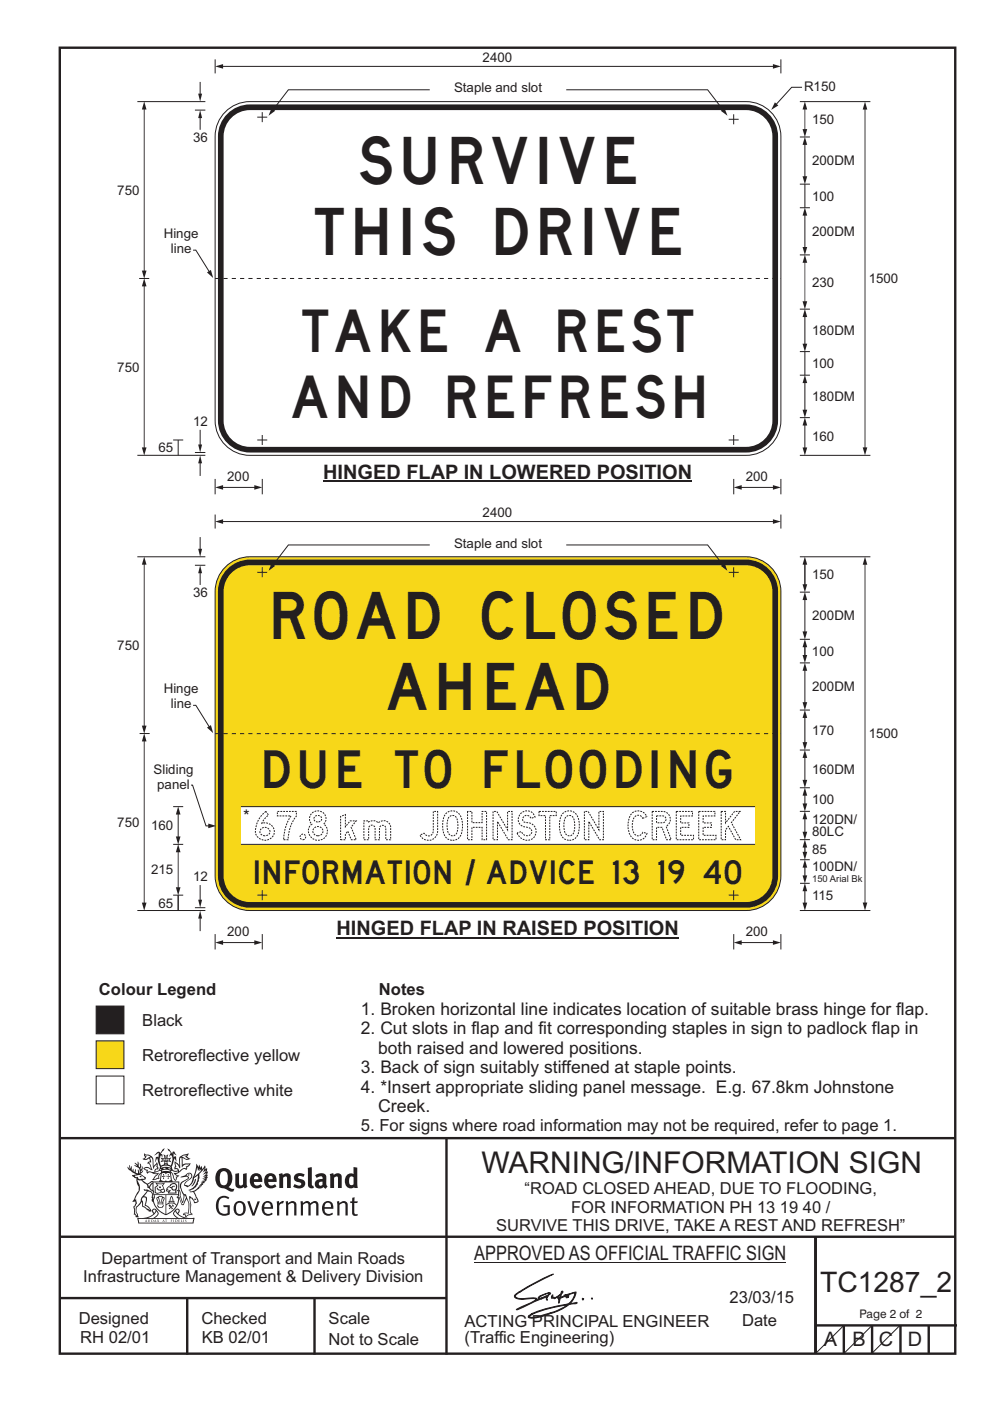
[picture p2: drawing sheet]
<svg xmlns="http://www.w3.org/2000/svg" width="210mm" height="297mm" viewBox="0 0 210 297" stroke-linecap="round" stroke-linejoin="round" font-family="sans-serif">
<g fill="none" stroke="#231f20" stroke-width=".51">
<path d="M12.7 10.1h189.9v276.9h-189.9zM12.7 241.3h189.9M94.7 241.4v45.8M12.7 275.2h82M12.7 262.2h190.1M39.7 275.2v12M66.7 275.2v12M173 262.2v24.8M173 281h30M179 281v6M185 281v6M191 281v6"/>
<path d="M197 281v6"/>
</g>
<path d="M100.6 267.7h66.2" fill="none" stroke="#231f20" stroke-width=".21"/>
<g fill="#231f20">
<path d="M47 248.5a2.55 2.55 0 0 0 0 2.7l.3 .1a.81 .81 0 0 0 1-.9v-.6a1.04 1.04 0 0 0-1.1-1.5zM46.3 248.1a1.82 1.82 0 0 1 2.1-.2 1.82 1.82 0 0 1 .9 1.9 2.29 2.29 0 0 1-.8 1.9l.7 .3h.5l-.2 .6a2.87 2.87 0 0 1-2-.7 2.12 2.12 0 0 1-1.7-3.1z" fill-rule="evenodd"/>
<path d="M49.9 248.9l.8-.2v2a.46 .46 0 0 0 .2 .6 .46 .46 0 0 0 .7-.2v-2.2l.7-.2v2.4l.2 .5-.6 .4-.2-.3a1.02 1.02 0 0 1-1.2 .2 1.02 1.02 0 0 1-.6-1.1z" fill-rule="evenodd"/>
<path d="M54 249.5l-.1 .5h.9a.49 .49 0 0 0-.2-.6 .49 .49 0 0 0-.6 .1zM53.4 249.2a1.34 1.34 0 0 1 1.6-.3 1.34 1.34 0 0 1 .6 1.5v.2h-1.7a.77 .77 0 0 0 .5 .8 .77 .77 0 0 0 .9-.3l.3 .4a1.59 1.59 0 0 1-2.1 .2 1.59 1.59 0 0 1-.4-2z" fill-rule="evenodd"/>
<path d="M57 249.5l-.1 .5h.9a.49 .49 0 0 0-.2-.6 .49 .49 0 0 0-.6 .1zM56.4 249.2a1.34 1.34 0 0 1 1.6-.3 1.34 1.34 0 0 1 .7 1.5v.2h-1.8a.77 .77 0 0 0 .5 .8 .77 .77 0 0 0 .9-.3l.3 .4a1.59 1.59 0 0 1-2 .2 1.59 1.59 0 0 1-.5-2z" fill-rule="evenodd"/>
<path d="M59.1 248.9l.8-.2 .1 .4a.95 .95 0 0 1 1-.3 .95 .95 0 0 1 .7 .8v2.3h-.8v-2.3a.46 .46 0 0 0-.8 .1v2.2h-.9z" fill-rule="evenodd"/>
<path d="M62.5 249.1a1.75 1.75 0 0 1 2.1-.1l-.2 .5-.6-.2a.43 .43 0 0 0-.6 .3l.4 .3a1.04 1.04 0 0 1 1.2 1.2 1.04 1.04 0 0 1-1.4 .9l-1.2-.4 .3-.6 1 .4 .4-.4a.88 .88 0 0 0-1-.5l-.4-.2-.1-.4z" fill-rule="evenodd"/>
<path d="M65.3 247.6l.8-.2 .1 3.8 .2 .2 .2 .5a.88 .88 0 0 1-1-.1 .88 .88 0 0 1-.3-1z" fill-rule="evenodd"/>
<path d="M67.8 250.6a.43 .43 0 0 0-.1 .7 .43 .43 0 0 0 .7-.1v-.7zM66.8 249.2a1.7 1.7 0 0 1 2.4 .1v1.8l.3 .4-.4 .5-.5-.3a1.03 1.03 0 0 1-1.7-.2 1.03 1.03 0 0 1 .8-1.5h.7v-.4a.8 .8 0 0 0-1.2 .1z" fill-rule="evenodd"/>
<path d="M69.9 248.9l.8-.2 .1 .4a.95 .95 0 0 1 1-.3 .95 .95 0 0 1 .7 .8v2.3h-.8v-2.3a.46 .46 0 0 0-.8 .1v2.2h-.8z" fill-rule="evenodd"/>
<path d="M74.3 249.5a1.48 1.48 0 0 0 0 1.7l.4 .1 .3-.2v-1.5l-.3-.2zM75 247.4l.8 .2 .1 4.3h-.7l-.1-.2a1.26 1.26 0 0 1-1.4 0 1.26 1.26 0 0 1-.6-1.3 1.29 1.29 0 0 1 .5-1.3 1.29 1.29 0 0 1 1.4-.2z" fill-rule="evenodd"/>
<path d="M46.4 253.9a1.72 1.72 0 0 1 2.2 0l-.2 .3a1.24 1.24 0 0 0-1.4-.1 1.24 1.24 0 0 0-.7 1.3 1.49 1.49 0 0 0 1.3 2l.7-.2v-1.3h-.9l-.1-.4h1.4v2a1.93 1.93 0 0 1-2.2-.1 1.93 1.93 0 0 1-.7-2.2l.2-.7z" fill-rule="evenodd"/>
<path d="M50.3 255.2a1.65 1.65 0 0 0 .3 2.2 .99 .99 0 0 0 1-1.5 .78 .78 0 0 0-.4-.8 .78 .78 0 0 0-.9 .1zM50 254.9a1.33 1.33 0 0 1 1.6-.1 1.33 1.33 0 0 1 .5 1.5 1.31 1.31 0 0 1-1.3 1.5 1.31 1.31 0 0 1-1.3-1.6l.1-.5z" fill-rule="evenodd"/>
<path d="M52.5 254.7l.4-.1 .9 2.6 .8-2.5h.5l-1.1 3h-.5z" fill-rule="evenodd"/>
<path d="M56.2 255.2l-.2 .7h1.4a.7 .7 0 0 0-.3-.8 .7 .7 0 0 0-.9 .1zM55.9 255a1.22 1.22 0 0 1 1.5-.2 1.22 1.22 0 0 1 .5 1.5h-1.9a.93 .93 0 0 0 .5 1 .93 .93 0 0 0 1.2-.2l.1 .3a1.43 1.43 0 0 1-1.7 .1 1.43 1.43 0 0 1-.6-1.7z" fill-rule="evenodd"/>
<path d="M58.7 254.8l.4-.2 .1 .5 .4-.3 .6-.2-.2 .6a.66 .66 0 0 0-.8 .6v1.9h-.4z" fill-rule="evenodd"/>
<path d="M60.6 254.8l.4-.2 .1 .5a.94 .94 0 0 1 1-.4 .94 .94 0 0 1 .8 .7v2.3h-.5l-.1-2.5a.81 .81 0 0 0-1.2 .3v2.2h-.4z" fill-rule="evenodd"/>
<path d="M63.7 254.7l.5-.1 .1 .5 .4-.3a.78 .78 0 0 1 1.1 .3 .9 .9 0 0 1 1-.5 .9 .9 0 0 1 .7 .8v2.3h-.4l-.1-2.5a.67 .67 0 0 0-1.1 .3v2.2h-.5v-2.4l-.4-.2-.7 .4v2.2h-.5z" fill-rule="evenodd"/>
<path d="M69 255.2l-.2 .7h1.4a.7 .7 0 0 0-.3-.8 .7 .7 0 0 0-.9 .1zM68.7 255a1.22 1.22 0 0 1 1.5-.2 1.22 1.22 0 0 1 .5 1.5h-1.9a.93 .93 0 0 0 .5 1 .93 .93 0 0 0 1.2-.2l.1 .3a1.44 1.44 0 0 1-1.7 .1 1.44 1.44 0 0 1-.6-1.7z" fill-rule="evenodd"/>
<path d="M71.4 254.8l.5-.2 .1 .5a.94 .94 0 0 1 1-.4 .94 .94 0 0 1 .7 .7v2.3h-.4l-.1-2.5a.81 .81 0 0 0-1.2 .3v2.2h-.5z" fill-rule="evenodd"/>
<path d="M74.7 254l.5-.2v.9h.7l-.1 .4h-.7l.1 2.2 .1 .1h.5l.1 .3a.75 .75 0 0 1-1.2-.6v-2h-.4v-.4h.4z" fill-rule="evenodd"/>
<path d="M30.8 244.9l1.1 .3-.9 .5h-.4l.5-.5zM31.8 245.5l.2-.1a2.44 2.44 0 0 1 .4 2l.1 .4 .7-1-.1 .6 .3 .3a.57 .57 0 0 0-.6 .8l-1-.2-.5 .2 .1-.5-.7-.2 .6-.2 1 .5 .1-.1-.6-1.3-.2-.1 .5-.1zM30.7 244.5l-.2 .4 .3 .4-.6 .4a1.04 1.04 0 0 0 1.4-.1l.2 .7h-.4l-.2 .4a.94 .94 0 0 1 .9 1.1l-.2-.1a1.16 1.16 0 0 0-1.5-.1l.3 .4 .4 .2 .1 .5 .2 .2v-.2a.94 .94 0 0 1 1.1 .2h.9l-1.2 1.2a1.13 1.13 0 0 0 1.2-.2l.4-.1-.1-.4 .5-.7a.83 .83 0 0 0-.6 1.1l-.3-.1-.7 .3 1.1-1.4-.5 .2-.5-.1 1.3-.5-.2-.2-.8 .4v-.3l.2-.2 .3 .1 .1-.3-.2-.4v-.6l-.2-.3-.6 .9v-.7a1.42 1.42 0 0 0-1.7-1.8z" fill-rule="evenodd"/>
<path d="M38.5 245.3l.5-.3 .7-.1-.6 .3 .8 .5h-.3zM38.3 245.5h.2l.1 2a1.69 1.69 0 0 1 1.5-.7l-.7 .5 .1 .5a1.1 1.1 0 0 0-1.5 .6l-.1-.5-.2-.2h-.5l.2-.4-.2-.7a1.42 1.42 0 0 1 .8 1.1l.2-.1zM37.1 246.2l.1 1-.2 .3v.5l.6-.1 .1 .2a.96 .96 0 0 1-1.1-.1l-.1 .1a1.06 1.06 0 0 0 1.3 .2v.1a.72 .72 0 0 1-1 .2l.3 .5 .6 .3-.4 .1-.1 .7-.3-.4-.3-1.1-.4-.4 .4 .9a1.54 1.54 0 0 0 .6 1.2l.2-.3a.58 .58 0 0 1 .5-.7l.1-.2h-.3l-.4-.3 .9-.5a.93 .93 0 0 1 1.1-.5l.1 .2 .2-.1 .1-.5a.99 .99 0 0 0 .7-.9l-1.3 .1-.4 .3v-1.5l.9 .4 .8-.3h-.3l-.5-.4 .4-.7-.7 .2a1.46 1.46 0 0 0-1.3 2.1v.4l-.2-.4z" fill-rule="evenodd"/>
<path d="M35.6 248.9l.2 .1-.1 .4h.3l-.3 .1v.5l-.1-.6h-.3l.3-.1z" fill-rule="evenodd"/>
<path d="M34.6 248.9l.2 .1-.1 .3 .4 .1h-.4v.6l-.1-.5-.3-.1h.3z" fill-rule="evenodd"/>
<path d="M34.3 248.8a.57 .57 0 0 1 .9 .2 .57 .57 0 0 1 .9-.2l.2 1.4-.2 .1a.57 .57 0 0 1-.9-.1 .69 .69 0 0 1-1.1 0zM34.2 248.1l-.3 2.1-.2 .4h2.9l-.1-.4-.3-2.1h-.2v.3l-.8-.1-.9 .1 .1-.3z" fill-rule="evenodd"/>
<path d="M34.2 252.4a.3 .3 0 0 0 .6 0 .3 .3 0 0 0-.6 0zM33.3 251l.3 .3-.3 .3a.79 .79 0 0 0 0 1.3l.8-.2-.1-.3a.55 .55 0 0 1-.7-.6h.1l.1 .3 .4 .1 .8-.2-.4-.7 .4-.3-.7 .1zM33 250.7l1.1 .2 .9-.2-.4 .7 .4 1.1a.56 .56 0 0 1-.8 .3l-.2 .1a.73 .73 0 0 1-.9 .1 .73 .73 0 0 1-.3-.9v-.4l.5-.4z" fill-rule="evenodd"/>
<path d="M35.6 251.9l.7-.5a.58 .58 0 0 1 1-.1 .58 .58 0 0 1-.5 .9l-.2-.3a.43 .43 0 0 1 .6-.3v-.1a.57 .57 0 0 0-.8 .2l-.2-.1-.3 .2 .4 .1a.55 .55 0 0 0 .9 .5v.5h-1.3l.3-.4-.1-.2-.6 .1 .2-.2-.2-.1zM35.4 251.8l-.1 .2a.39 .39 0 0 0 .2 .7l.3-.1-.2 .5h1.9l-.1-.8a.86 .86 0 0 0-.1-1.4 .86 .86 0 0 0-1.3 .4z" fill-rule="evenodd"/>
<path d="M36 254.8h.8v.2h-.8zM36.4 253.8l.2 .8h-.4zM36.4 253.5l-.3 .5-.1 .6h-.2v.4l-.7 .4 .1 .2a1.48 1.48 0 0 1 2.2 .1l.2-.1-.6-.5v-.5h-.2l-.1-.6z" fill-rule="evenodd"/>
<path d="M35.8 255.4l.3 .1 .2 .3 .3-.2-.2-.2a.38 .38 0 0 1 .4 .5l-.1-.2-.3 .3 .3 .2-.3 .2-.1-.3-.4 .3-.1-.2 .4-.3-.2-.1-.1 .1z" fill-rule="evenodd"/>
<path d="M34.5 254h.2v.2l-.3 .6h-.1zM33.6 255.3h.9v.2a.55 .55 0 0 1-.8 .4v-.2h-.2zM33.4 254h.2l.2 .8h-.2zM33.6 255h.8l.1 .1-.8 .1zM33.8 253.7h.5l-.2 1.1h-.2zM33.3 253.8l-.1 .3 .3 1.2a.48 .48 0 0 0-.1 .5 .48 .48 0 0 0 .4 .3l.6-.1a.49 .49 0 0 0 .2-.7l.3-1.2-.1-.3a1.42 1.42 0 0 0-1.5 0z" fill-rule="evenodd"/>
<path d="M33.6 251.6h.5l.1 .3h-.4z" fill-rule="evenodd"/>
<path d="M41.3 250.1l.3-.2-.2 .9-.6 .7h-.2l.5-.7z" fill-rule="evenodd"/>
<path d="M39.7 249l.3-.2 .5 .2a.88 .88 0 0 1-.6 1.1 1.22 1.22 0 0 0-.8 1.3l.5 .2a.72 .72 0 0 0 .9-.4l.5-.8 .2-.6 .8-.6v.3a2.85 2.85 0 0 1-2 2.8l.1 .1a2.13 2.13 0 0 0 1.9-1.5l-.1-.2a2.01 2.01 0 0 0 .3-1.8l1.2-1.3-.4 1 .7-.5-.7 1 .8-.4-.8 .8 .7-.1-.9 .5 .8-.1-.8 .4h.7l-.8 .3 .3 .2h-.4l.2 .4-.4-.1 .2 .3h-.4l.1 .3h-.1a2.16 2.16 0 0 1-2 1l.1 .2h.4a.76 .76 0 0 1 .7 .7l.5 1.2-.6 .2a1.45 1.45 0 0 0-1.2-1.3l.3 1.8-.1 1.9 .4 .2a1.07 1.07 0 0 0-1.2 .4v-.3l-.5-.2a.87 .87 0 0 1 1-.1l.1-.7a4.4 4.4 0 0 0-.6-3.1l-.1-.3h-.2a2.16 2.16 0 0 1-.7-2.2l.3-.3 1.2-.8a.55 .55 0 0 0-.4-.7zM37.8 252.4a.76 .76 0 0 1 .3 1.1l.6 1.6 .4-1.7 .2 .1a.61 .61 0 0 1-.1 .9l-.3 .9h-.2l-.7-1.6-.3 .1a1.18 1.18 0 0 0 .1-1.4zM41.8 247.5l.2 .8 .3-.6v.6l.3-.5a1.9 1.9 0 0 1-1.1 1.4l-.3 .3zM38.2 249.6l1.4-.1 .2 .1v.3l-.5 .3a1.26 1.26 0 0 0-1 1.9l.2 .7a1.84 1.84 0 0 1 .2 2l-.4-1.3a.96 .96 0 0 0-.4-1.3l-.4 .3a.78 .78 0 0 1-.1 1.3l.2 .2h.4l.4 1.1a.38 .38 0 0 0 .2 .4 .38 .38 0 0 0 .4-.1l.6-1.2a2.94 2.94 0 0 1 .3 2.5v.5l-.8-.1-.3 .4v.2l.4-.1 .1 .4 .2 .1a1.02 1.02 0 0 1 1.3-.5l-.1-.4-.3-.1 .2-1.7-.3-1.4 .1 .1a1.14 1.14 0 0 1 .7 .9 .63 .63 0 0 0 .9-.2 .63 .63 0 0 0-.2-.8l-.6-1.3 .9-.6 .2-.3 .2-.1v-.2h.3l-.1-.3h.4l-.1-.3 .5-.1-.2-.2 .5-.4 .1-.2-.3 .1 .5-.6-.3 .1 .3-.6-.4 .1 .4-.5v-.3l-.3 .2 .1-.6v-.3l-.4 .3-.1-.8-.5 .8-.2-.7-.2 .5-.3-.8-.1 .6-.5-.8-.1 1.4-.7 1.9a1.81 1.81 0 0 1-.9 1.4l-.6-.2a1.75 1.75 0 0 1 1.1-1.2 .75 .75 0 0 0 .1-1.3 .75 .75 0 0 0-1.2 .5z" fill-rule="evenodd"/>
<path d="M41.2 254.2l.3-.1 .1 .3h-.4z" fill-rule="evenodd"/>
<path d="M29.4 258.4h11.6l-.2 .8h-11.3zM31.3 258.2l.5-.1a2.48 2.48 0 0 0 1.4-1.3l.2 .6-.5 .5-.4 .3zM32.5 256.6l.3-.2 .2 .2-.3 .6zM37.2 256.8a2.65 2.65 0 0 0 1.8 1.4h-1.1l-.5-.3-.5-.5zM37.4 256.6l.2-.2 .3 .2-.3 .6zM29.2 258.2l.1 1.2h11.7l.3-1.1-.2-.1a4.1 4.1 0 0 1-3.3-.9l.3-.4-.1-.5a1.06 1.06 0 0 0-1.3 .9l.2 .4 .6 .5h-4.7l.3-.1a.84 .84 0 0 0 .6-.7 .84 .84 0 0 0-.5-.9l-.3-.2-.5 .1-.1 .5 .3 .4a4.2 4.2 0 0 1-3.4 .9z" fill-rule="evenodd"/>
<path d="M31 258.7l.1 .2h-.2zM31 258.6l-.3 .5 .4-.1 .2 .1z" fill-rule="evenodd"/>
<path d="M31.3 258.6h.2v.4a.25 .25 0 0 0 .3-.1 .25 .25 0 0 0-.1-.3h.1a.29 .29 0 0 1 0 .4 .29 .29 0 0 1-.4 0 .29 .29 0 0 1 0-.4z" fill-rule="evenodd"/>
<path d="M32.2 258.6a.22 .22 0 0 1 .3 .2 .22 .22 0 0 1-.3 .2zM32 258.6v.5a.33 .33 0 0 0 .5-.1 .33 .33 0 0 0 0-.4 .33 .33 0 0 0-.5 0z" fill-rule="evenodd"/>
<path d="M32.9 258.7l.1 .2h-.2zM32.9 258.6l-.2 .5 .3-.1 .2 .1z" fill-rule="evenodd"/>
<path d="M33.3 258.6h.2v.2l.3-.2-.2 .2 .2 .3-.3-.2-.1 .2h-.1l.2-.3z" fill-rule="evenodd"/>
<path d="M34.7 258.7l.1 .2h-.2zM34.7 258.6l-.3 .5 .4-.1 .2 .1z" fill-rule="evenodd"/>
<path d="M35 258.6h.4h-.1v.5h-.2l.1-.5z" fill-rule="evenodd"/>
<path d="M36.2 258.6h.3h-.2v.2h.2h-.2l.1 .3h-.2z" fill-rule="evenodd"/>
<path d="M36.7 258.6h.2v.5h-.2z" fill-rule="evenodd"/>
<path d="M37.3 258.6a.22 .22 0 0 1 .3 .2 .22 .22 0 0 1-.3 .2zM37.1 258.6v.5a.33 .33 0 0 0 .5-.1 .33 .33 0 0 0 0-.4 .33 .33 0 0 0-.5 0z" fill-rule="evenodd"/>
<path d="M37.8 258.6h.3h-.1v.2h.1h-.1v.2l.1 .1h-.3z" fill-rule="evenodd"/>
<path d="M38.3 258.6h.3l-.1 .4 .2 .1h-.4z" fill-rule="evenodd"/>
<path d="M38.9 258.6h.2v.5h-.2z" fill-rule="evenodd"/>
<path d="M39.3 258.6h.2l-.2 .1 .2 .2-.1 .2h-.1v-.2l.2 .1z" fill-rule="evenodd"/>
<path d="M34.2 247.4a1.51 1.51 0 0 1 2 .2 2.67 2.67 0 0 0-2.1 0zM35.7 247.6l.4 .2 .1 .2-.4-.1zM34.6 247.7l.4-.1 .2 .2h-.4zM34 247.9l.3 .1-.3 .1zM34.9 246.9l.3-.2 .2 .2zM34.9 245.7h.2v.4h-.2zM35 245.1l.2 .2 .2-.2-.1 .4h-.2zM35.1 246.3h.2l.1 .4-.2-.2-.2 .2zM35.3 245.7h.2v.4h-.2zM34.4 245.7l.3 .1v.2l-.3 .1 .2-.2zM35.7 245.8l.3-.1-.2 .2 .2 .2-.4-.1zM32.7 244.9l1-.5-.1 1-.2-.1-.4 .1-.2 1.1 .5-1 .2 .9a1.84 1.84 0 0 1 .3 1.7l.4 .1a2.48 2.48 0 0 1 2.2 .1l.2-.3-.2-.7 .7-1.7 .4 .6-.2-1-.2-.1-.2 .3v-.9l.6 .4-.6-.7h-.3l-.1 .4-.5-.8-.5-.3 .2 .4 .5 .6-.4 .7 .4-.3a2.06 2.06 0 0 1 0 2.2l-.6-.2-.1-.6 .1-.1 .8 .2-.4-.5 .4-.5-.7 .2-.2-.2 .2-.7-.5 .4-.5-.4 .2 .7-.2 .2-.7-.2 .4 .5-.4 .5 .7-.2 .2 .1-.2 .6-.5 .2a2.02 2.02 0 0 1 0-2.2l.3 .5-.1-.6-.3-.1 .8-1.2-.5 .3-.4 .7-.2-.3a.8 .8 0 0 0-.8 .5z" fill-rule="evenodd"/>
<path d="M29.2 250.1l.3 .2a.61 .61 0 0 1 .8 .3l.3 .2a.8 .8 0 0 1 .6 1l.4 .1 .5 .6a1 1 0 0 1 .5 1l-.1 .7v-.5h-.1a.96 .96 0 0 0-.8-1.3l-.3-.2h-.6l-.1-.1-.2 .1 .2 .3h.5l-1.1 1.4-.2 .9-.4 .6a1.33 1.33 0 0 0-.5 1.8l.2 .5a1.26 1.26 0 0 1-.5-1.4l-.1-.4a1.56 1.56 0 0 0 .4-1.7l-.3 .2 .2-.5a3.2 3.2 0 0 0 .7-3zM30.4 253.9h.4a2.06 2.06 0 0 1-.1 1.6l.7 .5 .4 .5-.6-.2-.8-.6-.1-.9a.51 .51 0 0 1 .1-.9zM28.6 249.3a1.52 1.52 0 0 1 2.1 .6l-1.1 .1-.2-.1-.2-.4-.4 .1zM27.5 247v.8l-.3-.4-.2 .1a3.1 3.1 0 0 0 2 1.5l-1 .1 .5 .6 .5 .1v1.1a1.84 1.84 0 0 1-.2 2.5l-.4 .9-.4 .4 .3 .1 .4-.1 .1 .4-.2 .5-.3 .2 .1 1.8 .2-.1 .2 .6h.2l.4-.1-.1-.5a1.3 1.3 0 0 1-.1-1.6l.8-1.1 .2 1.1 .6 .2 .4 .6 .2-.2 .2 .4 .5-.1a1.85 1.85 0 0 0-1.2-1.3l.1-.3a1.39 1.39 0 0 0 0-1.5h-.5l.5-.6a.66 .66 0 0 1 .9-.4 .66 .66 0 0 1 .3 .9l-.1 .4h.2v.1l-.2 .3 .2 .5 .2-.3a2.24 2.24 0 0 0 .1-2.2 .73 .73 0 0 1-.7-.6 .73 .73 0 0 1 .5-.8l.1-.2a.94 .94 0 0 0-.9 .8 .48 .48 0 0 1-.1-.5 .48 .48 0 0 1 .5-.3l.5-.3a.51 .51 0 0 0-.8 .2l-.5 .3-1-.8 .6-.1 .1-.5-1.1-.7 .5-.4v-.4l-.5 .5 .1-.2a.69 .69 0 0 0 .2-1.1v.5l-.3 .2 .1-1.1-.3-.2 .1 .6-.1 .2-.4-1.2v.6l-.7-.3 .6 .6-.6-.2 .2 .3a1 1 0 0 1 .8 1.5l-.2-.8v.8l-.5-.2-.1-.7-.2 .6-.2-.1v-.6l-.2 .4-.2-.2 .1-.7-.2 .5z" fill-rule="evenodd"/>
<path d="M29.5 249.5l.3-.2 .3 .3z" fill-rule="evenodd"/>
<path d="M32.4 250.5h5.6v2l-.2-.1v-1.7h-5.2v2.5h5.2v-.8l.1 .2-.1 1.1v-.3h-2.5v4a4.1 4.1 0 0 0 2.6-3.6l.1-.1a4 4 0 0 1-2.8 3.9 4.2 4.2 0 0 1-2.8-4.7l.1 1.3 .1-.1a3.8 3.8 0 0 0 2.5 3.3v-4h-2.5l-.2-.9z" fill-rule="evenodd"/>
<circle cx="40" cy="249.1" r=".17"/>
</g>
<path d="M179 281l-6 6M185 281l-6 6" fill="none" stroke="#231f20" stroke-width=".21"/>
<path d="M20.4 220.7h5.9v5.9h-5.9z" fill-rule="evenodd" fill="#f7d719" stroke="#231f20" stroke-width=".21"/>
<path d="M20.4 213.3h5.9v5.9h-5.9z" fill-rule="evenodd" fill="#231f20" stroke="#231f20" stroke-width=".21"/>
<path d="M20.4 228.1h5.9v5.9h-5.9z" fill-rule="evenodd" fill="#fff" stroke="#231f20" stroke-width=".21"/>
<path d="M68.6 102.1h78.2M71.4 198.9h72.6" fill="none" stroke="#231f20" stroke-width=".38"/>
<path d="M190.9 281l-6 6" fill="none" stroke="#231f20" stroke-width=".21"/>
<path d="M48.2 23.4a7.4 7.4 0 0 1 4.8-1.9h105.2a7.4 7.4 0 0 1 7.4 7.4v60.3a7.4 7.4 0 0 1-7.4 7.3h-105.2a7.4 7.4 0 0 1-7.4-7.3v-60.3a7.4 7.4 0 0 1 2.6-5.5z" fill-rule="evenodd" fill="#fff" stroke="#231f20" stroke-width=".21"/>
<path d="M48.6 23.8a6.8 6.8 0 0 1 4.4-1.7h105.2a6.8 6.8 0 0 1 6.8 6.8v60.3a6.8 6.8 0 0 1-6.8 6.7h-105.2a6.8 6.8 0 0 1-6.8-6.7v-60.3a6.8 6.8 0 0 1 2.4-5.1z" fill-rule="evenodd" fill="#231f20"/>
<path d="M49.1 25a5.6 5.6 0 0 1 3.9-1.7h105.2a5.6 5.6 0 0 1 5.6 5.6v60.3a5.6 5.6 0 0 1-5.6 5.5h-105.2a5.6 5.6 0 0 1-5.6-5.5v-60.3a5.6 5.6 0 0 1 1.7-3.9z" fill-rule="evenodd" fill="#fff"/>
<path d="M45.6 12.6v3M47.2 14.1h116.9" fill="none" stroke="#231f20" stroke-width=".21"/>
<g fill="#231f20">
<path d="M45.6 14.1l1.7-.5v1z"/>
<path d="M163.9 13.6l1.7 .5-1.7 .5z"/>
</g>
<path d="M45.6 59h120" fill="none" stroke="#231f20" stroke-width=".21" stroke-dasharray=".9 .9" stroke-linecap="butt"/>
<path d="M54.6 24.8h2.1M55.6 23.8v2.1M54.6 93.3h2.1M55.6 92.2v2.1M169.6 96.5h15M157.2 103.3h6.9" fill="none" stroke="#231f20" stroke-width=".21"/>
<g fill="#231f20">
<path d="M155.6 103.3l1.7-.4v.9z"/>
<path d="M163.9 102.9l1.7 .4-1.7 .5z"/>
</g>
<path d="M183.5 23.1v71.9M155.6 101.5v3.3M165.6 101.5v3.3" fill="none" stroke="#231f20" stroke-width=".21"/>
<g fill="#231f20">
<path d="M183.5 21.5l.5 1.7h-1z"/>
<path d="M183 94.9h1l-.5 1.6z"/>
</g>
<path d="M30.6 60.5v34.5" fill="none" stroke="#231f20" stroke-width=".21"/>
<g fill="#231f20">
<path d="M30.6 59l.5 1.7h-1z"/>
<path d="M30.1 94.9h1l-.5 1.7z"/>
</g>
<path d="M29.1 21.5h14.5M29.5 59h2.2M29.1 96.5h14.5M41.3 95.9h2.3M42.4 91.1v3.3" fill="none" stroke="#231f20" stroke-width=".21"/>
<path d="M42 94.2h.9l-.5 1.7z" fill="#231f20"/>
<path d="M42.4 98.1v2.8" fill="none" stroke="#231f20" stroke-width=".21"/>
<path d="M42.5 96.5l.4 1.7h-.9z" fill="#231f20"/>
<path d="M42.4 17.4v2.6M41.3 23.3h2.3" fill="none" stroke="#231f20" stroke-width=".21"/>
<path d="M42 19.9h.9l-.5 1.6z" fill="#231f20"/>
<path d="M42.4 24.9v2.6" fill="none" stroke="#231f20" stroke-width=".21"/>
<path d="M42.5 23.3l.4 1.7h-.9z" fill="#231f20"/>
<path d="M30.6 23.1v34.4" fill="none" stroke="#231f20" stroke-width=".21"/>
<g fill="#231f20">
<path d="M30.6 21.5l.5 1.7h-1z"/>
<path d="M30.1 57.4h1l-.5 1.7z"/>
</g>
<path d="M170.1 18.5h-2.2l-3.3 3.7" fill="none" stroke="#231f20" stroke-width=".21"/>
<path d="M164.4 21.7l.7 .7-1.5 .9z" fill="#231f20"/>
<path d="M170.7 55.5v8.5" fill="none" stroke="#231f20" stroke-width=".21"/>
<g fill="#231f20">
<path d="M170.7 54l.5 1.7h-1z"/>
<path d="M170.2 63.9h1l-.5 1.7z"/>
</g>
<path d="M169.6 39h2.2M170.7 30.6v6.9" fill="none" stroke="#231f20" stroke-width=".21"/>
<g fill="#231f20">
<path d="M170.7 29l.5 1.7h-1z"/>
<path d="M170.2 37.4h1l-.5 1.7z"/>
</g>
<path d="M169.6 29h2.2M170.7 23v4.5" fill="none" stroke="#231f20" stroke-width=".21"/>
<g fill="#231f20">
<path d="M170.7 21.5l.5 1.7h-1z"/>
<path d="M170.2 27.4h1l-.5 1.7z"/>
</g>
<path d="M165.6 12.6v3M154.6 25.3h2.1M155.6 24.2v2.1M169.6 21.5h15M170.7 39v5M169.6 54h2.2M170.7 45.6v6.9M36.7 93.3h2.2M37.8 93.3v3.2M154.6 93.3h2.1M155.6 92.2v2.1" fill="none" stroke="#231f20" stroke-width=".21"/>
<g fill="#231f20">
<path d="M170.7 44l.5 1.7h-1z"/>
<path d="M170.2 52.4h1l-.5 1.7z"/>
</g>
<path d="M169.6 44h2.2M169.6 88.5h2.2M170.7 90.1v4.9" fill="none" stroke="#231f20" stroke-width=".21"/>
<g fill="#231f20">
<path d="M170.7 88.5l.5 1.7h-1z"/>
<path d="M170.2 94.9h1l-.5 1.7z"/>
</g>
<path d="M170.7 81.1v5.9" fill="none" stroke="#231f20" stroke-width=".21"/>
<g fill="#231f20">
<path d="M170.7 79.5l.5 1.7h-1z"/>
<path d="M170.2 86.9h1l-.5 1.7z"/>
</g>
<path d="M169.6 79.5h2.2M169.6 74.5h2.2M169.6 65.5h2.2M170.7 74.5v5M170.7 67.1v5.9" fill="none" stroke="#231f20" stroke-width=".21"/>
<g fill="#231f20">
<path d="M170.7 65.5l.5 1.7h-1z"/>
<path d="M170.2 72.9h1l-.5 1.7z"/>
</g>
<path d="M47.2 103.3h6.9" fill="none" stroke="#231f20" stroke-width=".21"/>
<g fill="#231f20">
<path d="M45.6 103.3l1.7-.4v.9z"/>
<path d="M53.9 102.9l1.7 .4-1.7 .5z"/>
</g>
<path d="M91.2 19h-30l-3.3 4.3M45.6 101.5v3.3M55.6 101.5v3.3" fill="none" stroke="#231f20" stroke-width=".21"/>
<path d="M57.6 22.9l.8 .6-1.4 1z" fill="#231f20"/>
<path d="M120.1 19h30l3.3 4.3" fill="none" stroke="#231f20" stroke-width=".21"/>
<path d="M152.9 23.5l.8-.6 .6 1.6z" fill="#231f20"/>
<path d="M41 53h.5l2.9 4.6" fill="none" stroke="#231f20" stroke-width=".21"/>
<path d="M43.9 57.8l.8-.6 .5 1.7z" fill="#231f20"/>
<path d="M125.4 275.3l.2 .2v-.3zM123.5 275.3l.2 .3 .1-.2zM120.4 274.7l.1 .3 .1-.4zM120 274.5h.2l-.1 .7 .4-.2h-.3v-.1l.5-.4v-.1zM113 278.5l-.2 .2a28.4 28.4 0 0 1 7.5-2 11.7 11.7 0 0 1-3.6 1.7l-.2 .1a12.2 12.2 0 0 0 4.4-2l.8-.1a.43 .43 0 0 0 .7-.2l-1.5 .2a4.4 4.4 0 0 0 1.3-2.5l-1.5 .5 1.3-.3a2.83 2.83 0 0 1-2 2.5 28.1 28.1 0 0 0-7 1.9zM118.6 275.3v.2zM119.2 273.9v.2zM117.2 274.5l-.1 .2-.1 .6a.33 .33 0 0 1 .5 .1l1.3-.8-.1 .5h-.4l.2 .5v.7l.4-1.1 .3-.1-.3-.1 .1-.2 .4-.8v-.3l-.3 .1a1.84 1.84 0 0 1-1.5 1.4l-.2-.2-.3 .1zM119.1 275l1-.2 .1-.3-.6 .1 .1 .2zM112.6 278.6l-.1 .4 .5-.5zM112.1 278.9l-.1 .4a7.1 7.1 0 0 0 4.6-.8h-.1h.2l-.1-.1a10.4 10.4 0 0 1-4.3 .9l.2-.5zM109.3 274.5l-.2 .3 .2 .4a3.9 3.9 0 0 0 3 .2h1.4a5.8 5.8 0 0 1-2.9 1.6l-1.3 .7h.4l5-2.3-.1-.1-.5-.1 .7-.5 1.3-.5-1.9 .6-.2 .3 .1 .3-.6 .3 .2-.4-.5-.1-2 .1a2.18 2.18 0 0 1-2.1-.5l.9-.9zM110.1 273.9l.2 .1 2.4-1.5 4.7-2.4-2.8 1.3zM114.7 275.3l.2 .1 1.1-.4 .8-.8-.5-.1 .3 .2-.3 .3zM116 274.9l-.1 .2a.32 .32 0 0 0-.1 .3 .32 .32 0 0 0 .3 .2z" fill-rule="evenodd" fill="#231f20" stroke="#231f20" stroke-width=".21"/>
<path d="M48.2 119.9a7.4 7.4 0 0 1 4.8-1.9h105.2a7.4 7.4 0 0 1 7.4 7.4v60.3a7.4 7.4 0 0 1-7.4 7.3h-105.2a7.4 7.4 0 0 1-7.4-7.3v-60.3a7.4 7.4 0 0 1 2.6-5.5z" fill-rule="evenodd" fill="#f7d719" stroke="#231f20" stroke-width=".21"/>
<path d="M48.6 120.3a6.8 6.8 0 0 1 4.4-1.7h105.2a6.8 6.8 0 0 1 6.8 6.8v60.3a6.8 6.8 0 0 1-6.8 6.7h-105.2a6.8 6.8 0 0 1-6.8-6.7v-60.3a6.8 6.8 0 0 1 2.4-5.1z" fill-rule="evenodd" fill="#231f20"/>
<path d="M49.1 121.5a5.6 5.6 0 0 1 3.9-1.7h105.2a5.6 5.6 0 0 1 5.6 5.6v60.3a5.6 5.6 0 0 1-5.6 5.5h-105.2a5.6 5.6 0 0 1-5.6-5.5v-60.3a5.6 5.6 0 0 1 1.7-3.9z" fill-rule="evenodd" fill="#f7d719"/>
<path d="M45.6 109.1v3M47.2 110.6h116.9" fill="none" stroke="#231f20" stroke-width=".21"/>
<g fill="#231f20">
<path d="M45.6 110.6l1.7-.5v1z"/>
<path d="M163.9 110.1l1.7 .5-1.7 .5z"/>
</g>
<path d="M45.6 155.5h120" fill="none" stroke="#231f20" stroke-width=".21" stroke-dasharray=".9 .9" stroke-linecap="butt"/>
<path d="M51.1 171h109v8h-109z" fill="#fff"/>
<path d="M91.2 115.5h-30l-3.3 4.3M54.6 121.3h2.1M55.6 120.3v2.1M51.1 179h109M51.1 171h109M54.6 189.8h2.1M55.6 188.7v2.1" fill="none" stroke="#231f20" stroke-width=".21"/>
<path d="M57.6 119.4l.8 .6-1.4 1z" fill="#231f20"/>
<path d="M120.1 115.5h30l3.3 4.3" fill="none" stroke="#231f20" stroke-width=".21"/>
<path d="M152.9 120l.8-.6 .6 1.6z" fill="#231f20"/>
<path d="M169.6 178h2.2M170.7 179.5v1.3" fill="none" stroke="#231f20" stroke-width=".21"/>
<g fill="#231f20">
<path d="M170.7 178l.5 1.7h-1z"/>
<path d="M170.2 180.6h1l-.5 1.7z"/>
</g>
<path d="M170.7 173.5v3" fill="none" stroke="#231f20" stroke-width=".21"/>
<g fill="#231f20">
<path d="M170.7 172l.5 1.7h-1z"/>
<path d="M170.2 176.3h1l-.5 1.8z"/>
</g>
<path d="M37.8 172.5v5M169.6 172h2.2M36.7 189.8h2.2" fill="none" stroke="#231f20" stroke-width=".21"/>
<g fill="#231f20">
<path d="M37.8 171l.5 1.7h-1z"/>
<path d="M37.3 177.3h1l-.5 1.8z"/>
</g>
<path d="M41 149.5h.5l2.9 4.6M36.7 179h2.2M36.7 171h2.2" fill="none" stroke="#231f20" stroke-width=".21"/>
<path d="M43.9 154.3l.8-.6 .5 1.7z" fill="#231f20"/>
<path d="M157.2 199.8h6.9M169.6 193h15" fill="none" stroke="#231f20" stroke-width=".21"/>
<g fill="#231f20">
<path d="M155.6 199.8l1.7-.4v.9z"/>
<path d="M163.9 199.4l1.7 .4-1.7 .5z"/>
</g>
<path d="M183.5 119.6v71.9M155.6 198v3.3M165.6 198v3.3" fill="none" stroke="#231f20" stroke-width=".21"/>
<g fill="#231f20">
<path d="M183.5 118l.5 1.7h-1z"/>
<path d="M183 191.4h1l-.5 1.6z"/>
</g>
<path d="M30.6 157v34.5" fill="none" stroke="#231f20" stroke-width=".21"/>
<g fill="#231f20">
<path d="M30.6 155.5l.5 1.7h-1z"/>
<path d="M30.1 191.4h1l-.5 1.7z"/>
</g>
<path d="M29.1 118h14.5M29.6 155.5h2.1M29.1 193h14.5M41.3 192.4h2.3M42.5 187.6v3.3" fill="none" stroke="#231f20" stroke-width=".21"/>
<path d="M42 190.8h.9l-.4 1.6z" fill="#231f20"/>
<path d="M42.5 194.6v2.8" fill="none" stroke="#231f20" stroke-width=".21"/>
<path d="M42.5 193.1l.4 1.6h-.9z" fill="#231f20"/>
<path d="M41.3 119.8h2.3M42.5 113.9v2.6" fill="none" stroke="#231f20" stroke-width=".21"/>
<path d="M42 116.4h.9l-.4 1.6z" fill="#231f20"/>
<path d="M42.5 121.4v2.6" fill="none" stroke="#231f20" stroke-width=".21"/>
<path d="M42.5 119.8l.4 1.7h-.9z" fill="#231f20"/>
<path d="M30.6 119.6v34.4" fill="none" stroke="#231f20" stroke-width=".21"/>
<g fill="#231f20">
<path d="M30.6 118l.5 1.7h-1z"/>
<path d="M30.1 153.8h1l-.5 1.8z"/>
</g>
<path d="M170.7 168.5v2" fill="none" stroke="#231f20" stroke-width=".21"/>
<g fill="#231f20">
<path d="M170.7 167l.5 1.7h-1z"/>
<path d="M170.2 170.3h1l-.5 1.8z"/>
</g>
<path d="M169.6 167h2.2M170.7 160.5v5" fill="none" stroke="#231f20" stroke-width=".21"/>
<g fill="#231f20">
<path d="M170.7 159l.5 1.7h-1z"/>
<path d="M170.2 165.3h1l-.5 1.8z"/>
</g>
<path d="M170.7 127.1v6.9M169.6 159h2.2M169.6 140.5h2.2" fill="none" stroke="#231f20" stroke-width=".21"/>
<g fill="#231f20">
<path d="M170.7 125.5l.5 1.7h-1z"/>
<path d="M170.2 133.9h1l-.5 1.7z"/>
</g>
<path d="M170.7 119.6v4.4M169.6 125.5h2.2" fill="none" stroke="#231f20" stroke-width=".21"/>
<g fill="#231f20">
<path d="M170.7 118l.5 1.7h-1z"/>
<path d="M170.2 123.9h1l-.5 1.7z"/>
</g>
<path d="M165.6 109.1v3M169.6 118h15M154.6 121.3h2.1M155.6 120.3v2.1M169.6 135.5h2.2M170.7 137.1v1.9M154.6 189.8h2.1M155.6 188.7v2.1" fill="none" stroke="#231f20" stroke-width=".21"/>
<g fill="#231f20">
<path d="M170.7 135.5l.5 1.7h-1z"/>
<path d="M170.2 138.9h1l-.5 1.7z"/>
</g>
<path d="M170.7 152.1v5.4" fill="none" stroke="#231f20" stroke-width=".21"/>
<g fill="#231f20">
<path d="M170.2 157.3h1l-.5 1.8z"/>
<path d="M170.7 150.5l.5 1.7h-1z"/>
</g>
<path d="M169.7 182.3h2M169.7 187.3h2M170.7 183.8v2" fill="none" stroke="#231f20" stroke-width=".21"/>
<g fill="#231f20">
<path d="M170.2 185.6h1l-.5 1.7z"/>
<path d="M170.7 182.2l.5 1.8h-1z"/>
</g>
<path d="M170.7 188.8v2.7" fill="none" stroke="#231f20" stroke-width=".21"/>
<g fill="#231f20">
<path d="M170.7 187.2l.5 1.8h-1z"/>
<path d="M170.2 191.4h1l-.5 1.7z"/>
</g>
<path d="M37.8 180.5v7.8" fill="none" stroke="#231f20" stroke-width=".21"/>
<g fill="#231f20">
<path d="M37.3 188.1h1l-.5 1.7z"/>
<path d="M37.8 179l.5 1.7h-1z"/>
</g>
<path d="M170.7 142.1v6.9M37.8 189.8v3.2" fill="none" stroke="#231f20" stroke-width=".21"/>
<g fill="#231f20">
<path d="M170.7 140.5l.5 1.7h-1z"/>
<path d="M170.2 148.9h1l-.5 1.7z"/>
</g>
<path d="M169.6 150.5h2.2M47.2 199.8h6.9" fill="none" stroke="#231f20" stroke-width=".21"/>
<g fill="#231f20">
<path d="M45.6 199.8l1.7-.4v.9z"/>
<path d="M53.9 199.4l1.7 .4-1.7 .5z"/>
</g>
<path d="M40.5 166.5h.3l2.9 8.6h.6M45.6 198v3.3M55.6 198v3.3" fill="none" stroke="#231f20" stroke-width=".21"/>
<path d="M44.2 174.6l1.7 .5-1.7 .5z" fill="#231f20"/>
<g font-size="10" fill="#231f20">
<text x="76.4" y="39">SURVIVE</text>
<text x="66.8" y="54">THIS DRIVE</text>
<text x="58.1" y="135.6">ROAD CLOSED</text>
<text x="82.2" y="150.5">AHEAD</text>
</g>
<g font-size="9" fill="#231f20">
<text x="64.2" y="74.5">TAKE A REST</text>
<text x="62" y="88.5">AND REFRESH</text>
</g>
<text font-size="8" fill="#231f20" x="56.1" y="167">DUE TO FLOODING</text>
<text font-size="7.5" fill="#231f20" x="98.7" y="187.6">/</text>
<text font-size="6.3" fill="#231f20" x="102.1" y="248.6">WARNING/INFORMATION SIGN</text>
<g font-size="6" fill="#231f20">
<text x="54.2" y="178">67.8</text>
<text x="89.1" y="178">JOHNSTON CREEK</text>
<text x="173.9" y="274">TC1287_2</text>
</g>
<g font-size="5" fill="#231f20">
<text x="54.1" y="187.4">INFORMATION</text>
<text x="103.3" y="187.4">ADVICE 13 19 40</text>
</g>
<g font-size="4.2" fill="#231f20">
<text x="68.6" y="101.5">HINGED FLAP IN LOWERED POSITION</text>
<text x="71.4" y="198.3">HINGED FLAP IN RAISED POSITION</text>
<text x="100.6" y="267.2">APPROVED AS OFFICIAL TRAFFIC SIGN</text>
<text x="174.7" y="285.5">A</text>
<text x="180.8" y="285.5">B</text>
<text x="186.4" y="285.5">C</text>
<text x="192.6" y="285.5">D</text>
</g>
<text font-size="4" fill="#231f20" x="72.2" y="178">km</text>
<text font-size="3.8" fill="#231f20" x="80.2" y="235.8">Creek.</text>
<g font-size="3.7" fill="#231f20">
<text x="76.6" y="215.1">1. Broken horizontal line indicates location of suitable brass hinge for flap.</text>
<text x="76.6" y="219.2">2. Cut slots in flap and fit corresponding staples in sign to padlock flap in</text>
<text x="76.6" y="227.5">3. Back of sign suitably stiffened at staple points.</text>
<text x="80.2" y="223.4">both raised and lowered positions.</text>
<text x="76.6" y="231.6">4. *Insert appropriate sliding panel message. E.g. 67.8km Johnstone</text>
</g>
<g font-size="3.5" fill="#231f20">
<text x="21" y="211">Colour Legend</text>
<text x="80.4" y="210.9">Notes</text>
<text x="30.2" y="217.5">Black</text>
<text x="30.2" y="224.9">Retroreflective yellow</text>
<text x="30.2" y="232.3">Retroreflective white</text>
<text x="76.6" y="239.8">5. For signs where road information may not be required, refer to page 1.</text>
<text x="111.3" y="253.2">“ROAD CLOSED AHEAD, DUE TO FLOODING,</text>
<text x="121.2" y="257.1">FOR INFORMATION PH 13 19 40 /</text>
<text x="105.2" y="261">SURVIVE THIS DRIVE, TAKE A REST AND REFRESH”</text>
<text x="21.5" y="267.9">Department of Transport and Main Roads</text>
<text x="17.7" y="271.8">Infrastructure Management &amp; Delivery Division</text>
<text x="16.7" y="280.7">Designed</text>
<text x="42.7" y="280.7">Checked</text>
<text x="69.7" y="280.7">Scale</text>
<text x="98.5" y="281.4">ACTING PRINCIPAL ENGINEER</text>
<text x="154.7" y="276.2">23/03/15</text>
<text x="157.4" y="281.2">Date</text>
<text x="17" y="284.8">RH 02/01</text>
<text x="42.8" y="284.8">KB 02/01</text>
<text x="69.7" y="285.2">Not to Scale</text>
<text x="98.5" y="284.8">(Traffic Engineering)</text>
</g>
<g font-size="2.8" fill="#231f20">
<text x="102.4" y="13.1">2400</text>
<text x="96.3" y="19.6">Staple and slot</text>
<text x="170.5" y="19.4">R150</text>
<text x="172.3" y="26.3">150</text>
<text x="40.9" y="30.2">36</text>
<text x="172.3" y="35.1">200DM</text>
<text x="24.9" y="41.3">750</text>
<text x="172.3" y="42.5">100</text>
<text x="34.7" y="50.5">Hinge</text>
<text x="36.2" y="53.7">line</text>
<text x="172.3" y="50">200DM</text>
<text x="172.3" y="60.8">230</text>
<text x="184.3" y="60">1500</text>
<text x="172.3" y="71">180DM</text>
<text x="24.9" y="78.8">750</text>
<text x="172.3" y="78">100</text>
<text x="172.3" y="85">180DM</text>
<text x="33.6" y="95.9">65</text>
<text x="40.9" y="90.4">12</text>
<text x="172.3" y="93.5">160</text>
<text x="48.2" y="102">200</text>
<text x="158.2" y="102">200</text>
<text x="102.4" y="109.6">2400</text>
<text x="96.3" y="116.1">Staple and slot</text>
<text x="172.3" y="122.8">150</text>
<text x="40.9" y="126.7">36</text>
<text x="172.3" y="131.5">200DM</text>
<text x="24.9" y="137.8">750</text>
<text x="172.2" y="139">100</text>
<text x="34.7" y="147">Hinge</text>
<text x="172.3" y="146.5">200DM</text>
<text x="36.2" y="150.2">line</text>
<text x="172.3" y="155.8">170</text>
<text x="184.3" y="156.5">1500</text>
<text x="32.6" y="164.2">Sliding</text>
<text x="33.3" y="167.3">panel</text>
<text x="172.3" y="164">160DM</text>
<text x="51.6" y="173.7">*</text>
<text x="172.3" y="170.5">100</text>
<text x="24.9" y="175.3">750</text>
<text x="32.1" y="176">160</text>
<text x="172.3" y="174.7">120DN/</text>
<text x="172.3" y="177.2">80LC</text>
<text x="32.1" y="185.4">215</text>
<text x="172.3" y="184.6">100DN/</text>
<text x="172.3" y="181.1">85</text>
<text x="40.9" y="186.9">12</text>
<text x="172.3" y="190.8">115</text>
<text x="33.6" y="192.4">65</text>
<text x="48.2" y="198.5">200</text>
<text x="158.2" y="198.5">200</text>
</g>
<text font-size="2.5" fill="#231f20" x="182.3" y="279.4">Page 2 of 2</text>
<text font-size="2" fill="#231f20" x="172.3" y="187">150 Arial Bk</text>
</svg>
